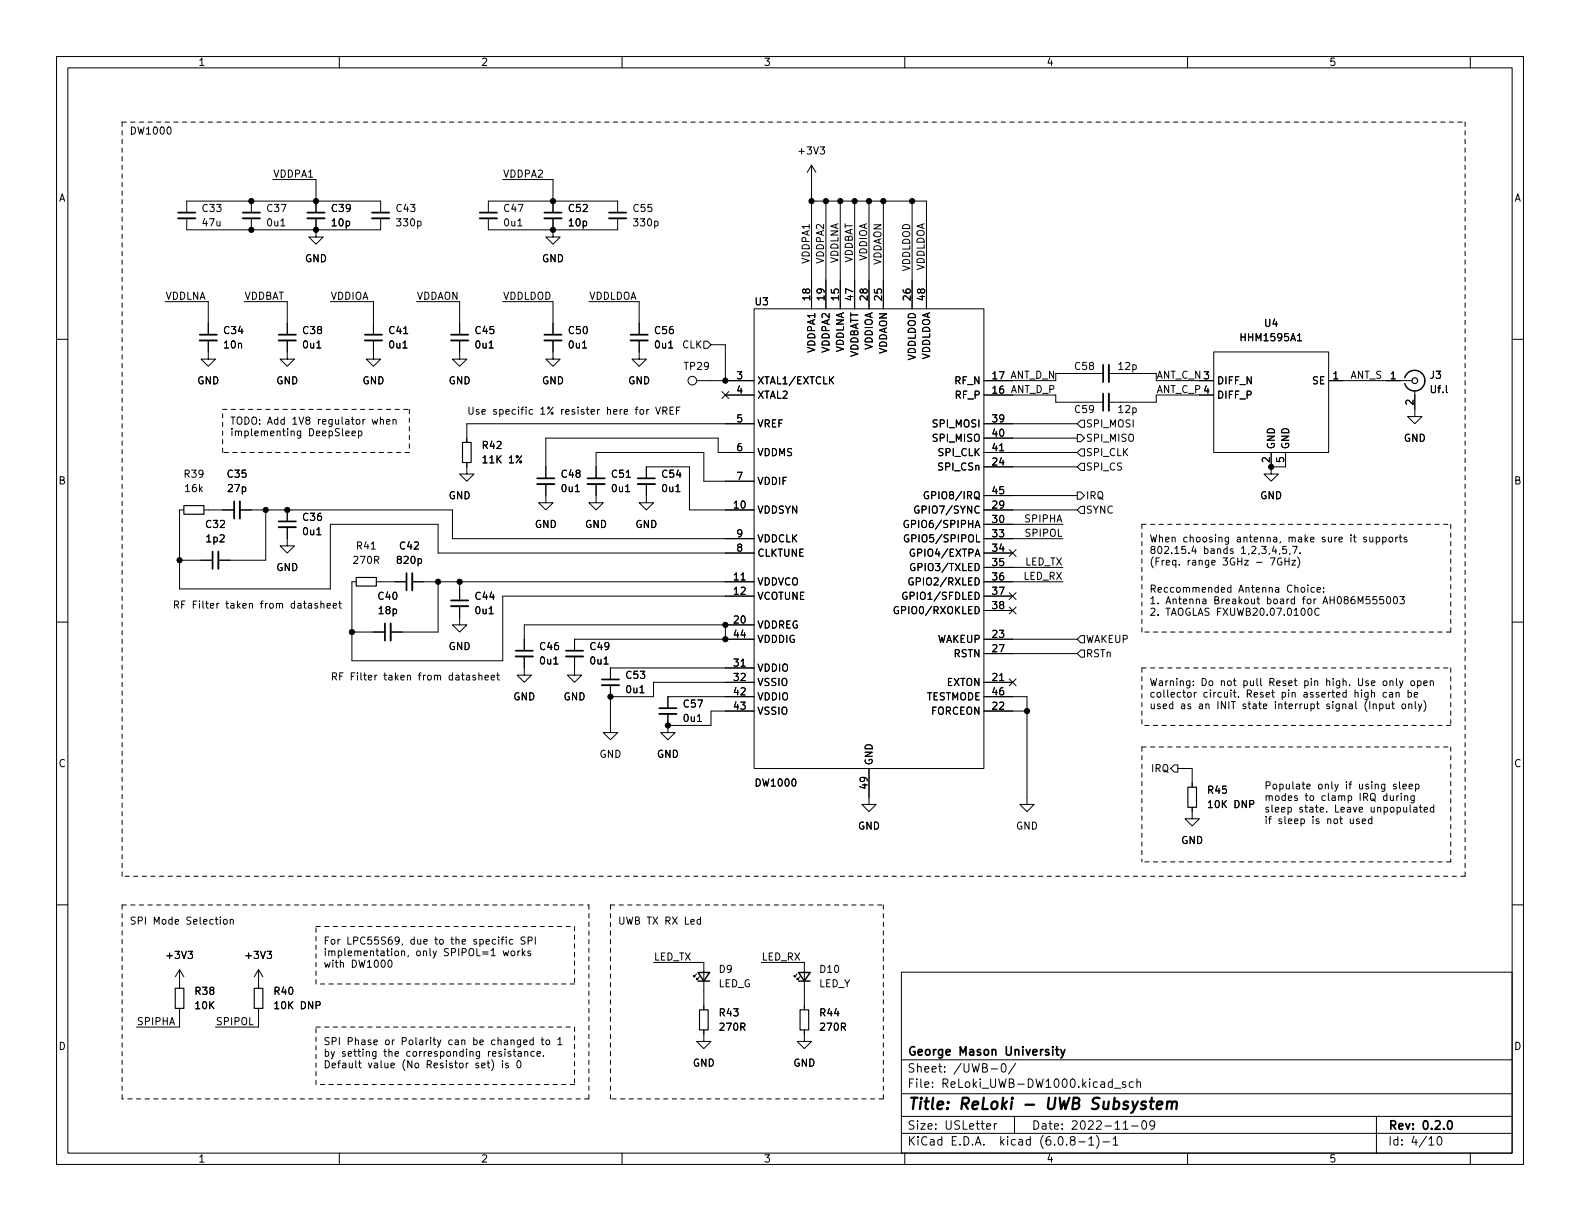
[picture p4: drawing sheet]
<svg xmlns="http://www.w3.org/2000/svg" width="279mm" height="216mm" viewBox="0 0 279 216" stroke-linecap="round" stroke-linejoin="round" font-family="sans-serif">
<g fill="none" stroke="#000" stroke-width=".18">
<path d="M10 10h259.4v195.9h-259.4zM12 12h255.4v191.9h-255.4zM60 10v2M110 10v2M160 10v2M210 10v2M260 10v2M33 37.6v-2h34.3v2M33 38.6v2h34.3v-2M44.4 35.6v2M44.4 38.6v2M48.3 31.8h7.6v5.8"/>
<path d="M55.9 38.6v3.3h1.2l-1.2 1.3-1.3-1.3h1.3M86.4 37.6v-2h22.8v2M86.4 38.6v2h22.8v-2M88.9 31.8h8.9v5.8M97.8 38.6v3.3h1.3l-1.3 1.3-1.3-1.3h1.3M143.5 29.2v25.4M143.5 35.6h20.3v19M143.5 29.2l-.8 1.3M143.5 29.2l.8 1.3M146 35.6v19M148.6 35.6v19M151.1 35.6v19"/>
<path d="M153.7 35.6v19M156.2 35.6v19M161.3 35.6v19M10 60h2M29.2 53.3h7.6v5.9M43.2 53.3h7.6v5.9M58.4 53.3h7.6v5.9M73.7 53.3h7.6v5.9M88.9 53.3h8.9v5.9M104.1 53.3h8.9v5.9M133.3 54.6h40.7v81.3h-40.7zM267.4 60h2"/>
<path d="M36.8 60.2v3.3h1.3l-1.3 1.3-1.2-1.3h1.2M50.8 60.2v3.3h1.3l-1.3 1.3-1.3-1.3h1.3M61.2 76.6l.6-.1-.1-.2-.4-.1-.1 .2v.6h.5M62.2 76.6l.7-.1-.1-.2-.4-.1-.2 .2 .1 .6h.5M63.4 76.3l.4-.1 .2 .3-.1 .5h-.5M63.4 76.2v1.3M65.8 74.2l.3 .8 .2-.6 .2 .6 .3-.8M66 60.2v3.3h1.3l-1.3 1.3-1.2-1.3h1.2M67.3 74.3l.1-.1h.3l.1 .8M67.3 73.7v1.3M68.4 74.6l.6-.1-.1-.3h-.4l-.1 .2v.6h.5M69.5 74.3l.2-.1h.3v.8"/>
<path d="M69.5 74.2v.8M81.3 60.2v3.3h1.2l-1.2 1.3-1.3-1.3h1.3M97.8 60.2v3.3h1.3l-1.3 1.3-1.3-1.3h1.3M113 60.2v3.3h1.3l-1.3 1.3-1.2-1.3h1.2M113.3 72.5l.3-.1 .2 .2v.4l-.2 .3-.3-.1-.1-.2zM114.4 72.4v.9M114.7 72.4l-.3 .2M115.9 72l.5 1.3 .4-1.3M117.2 72.6h.6l.1-.2v-.3l-.7-.1v1.3M117.5 72.6l.4 .7M118.5 72.6h.4M119.1 72h-.6v1.3h.6"/>
<path d="M119.6 72.6h.5M120.2 72h-.6v1.3M123.2 67.3h10.1M124.5 60.3h.6l.6 .7-.6 .6h-.6zM125.7 61h2.6v6.3M127.7 69.2l1.2 1.3M128.3 69.9h5M128.9 69.2l-1.2 1.3M133.3 74.9h-50.8v3.3M146.9 67.2l.5 .7M147.4 66.6l-.7 .7M174 69.9h12.7v1.2h8.4"/>
<path d="M174 67.3h12.7M174 74.9h16.5M174 77.5h16.5M186.7 66h8.4M190.5 76.8h.6l.7 .7-.7 .6h-.6zM191.1 74.3h.7v1.3h-.7l-.6-.7zM191.1 79.4h.7v1.2h-.7l-.6-.6zM196.1 66h8.4M204.5 67.3h10.1M214.6 62.2h20.3v17.8h-20.3zM214.6 69.9h-10.1v1.2h-8.4M229.4 60.3h.8"/>
<path d="M234.9 67.3h14.8M250.2 69.1v4.6h1.3l-1.3 1.2-1.3-1.2h1.3M31.7 99.1h5.9M32.5 90.2h-.8v13.9h26.7v-11.4h19.1v5.1h55.8M36.1 90.2h5.3M42.4 90.2h37.6v5.1h53.3M47 90.2v8.9h-8.4M50.8 93.2v3.3h1.3l-1.3 1.3-1.3-1.3h1.3M50.8 90.2v2M82.5 81.8v2h1.3l-1.3 1.3-1.2-1.3h1.2M96.5 85.6v3.3h1.3l-1.3 1.3-1.3-1.3h1.3M105.4 85.6v3.3h1.3l-1.3 1.3-1.3-1.3h1.3"/>
<path d="M105.4 84.6v-4.6h19.1v5.1h8.8M114.3 85.6v3.3h1.3l-1.3 1.3-1.3-1.3h1.3M114.3 84.6v-2h7.6v7.6h11.4M133.3 80h-6.3v-2.5h-30.5v7.1M160.6 92.1a.59 .59 0 0 0-.7 .5 .59 .59 0 0 0 .7 .6v-.5h-.2M160.6 94.6a.59 .59 0 0 0-.7 .6 .59 .59 0 0 0 .7 .6l.1-.5h-.2M161.7 97.2a.59 .59 0 0 0-.8 .5 .59 .59 0 0 0 .8 .6v-.5h-.2M161.7 99.7a.59 .59 0 0 0-.7 .6 .59 .59 0 0 0 .7 .5l.1-.4h-.2M162.5 89.5a.59 .59 0 0 0-.8 .6 .59 .59 0 0 0 .8 .6v-.5h-.2M164.2 87a.59 .59 0 0 0-.8 .6 .59 .59 0 0 0 .8 .5v-.4h-.2M174 90.2h16.5M174 82.6h16.5"/>
<path d="M174 92.7h14M174 95.3h14M174 97.8h5.1M174 80h16.5M174 87.6h16.5M178.5 97.2l1.2 1.2M179.7 97.2l-1.2 1.2M190.5 87h.6l.7 .6-.7 .7h-.6zM191.1 81.9h.7v1.3h-.7l-.6-.6zM191.1 89.5h.7v1.3h-.7l-.6-.6zM224.6 98.7h.9l-.6 1.2M224.8 82.6v1.2h1.3l-1.3 1.3-1.3-1.3h1.3"/>
<path d="M224.8 80v2.6M225.3 96.5l-.3 1h.8M225.6 97v.9M226.3 97.8l-.1 .3M226.6 98.7a.59 .59 0 0 0-.7 .6 .59 .59 0 0 0 .7 .6l.1-.5h-.3M227.2 98.7v1.2M227.2 99.3h.8M227.3 80v2.6h-2.5M227.5 96.6h-.6l-.1 .6 .2-.1h.4l.1 .2v.5l-.2 .1-.5-.1M228 98.7v1.2M228.1 97.8l-.1 .3M228.4 99.1h.7l-.7 .8h.7"/>
<path d="M228.6 96.6h.8l-.5 1.3M229.5 98.5a1.46 1.46 0 0 1 0 1.9M229.9 97.8v.1M241.6 95h-.3l-.2 .2 .1 .1 .4 .2v.3h-.5M242.2 95l.1 .8h.3l.2-.1M242.8 95v.8M243.4 95h.3l.3 .2-.1 .6h-.5M243.4 95v1.3M244.5 95h.4l.2 .2-.1 .6h-.5M244.5 95v1.3M245.7 95h.3l.3 .2v.4l-.3 .2h-.3l-.1-.2zM246.8 95v.8"/>
<path d="M247.2 95l-.4 .2M247.4 95h.5M247.6 94.6v1l.3 .2M248.8 95h-.3l-.2 .2v.1l.5 .2v.3h-.5M10 110h2M54.6 106.8h.4l.1 .7M55.1 107l-.4 .1-.2 .1 .2 .3h.4M56.1 106.8l-.3-.1-.1 .2v.2l.4 .1v.3h-.4M56.7 106.8l.2-.1 .3 .1 .1 .7M56.7 106.3v1.2M57.8 107.1l.6-.1v-.2l-.4-.1-.2 .2 .1 .6h.5M58.9 107.1l.6-.1v-.2l-.4-.1-.2 .2 .1 .6h.5"/>
<path d="M59.9 106.7h.5M60.1 106.3v1.1l.3 .1M62.2 111.8h5.9M63 102.9h-.8v13.9h26.7v-11.4h44.4M66.5 102.9h5.4M72.9 102.9h60.4M77.5 102.9v8.9h-8.4M81.3 107.2v3.3h1.2l-1.2 1.3-1.3-1.3h1.3M81.3 102.9v3.3M82.5 119.5h.5v.7M83 119.7l-.4 .1-.2 .1 .2 .3h.4M84.1 119.5l-.3-.1-.2 .2 .1 .2 .4 .1v.3h-.5"/>
<path d="M84.7 119.5l.2-.1 .3 .1v.7M84.7 119v1.2M85.8 119.8l.6-.1-.1-.2-.3-.1-.2 .2v.6h.5M86.9 119.8l.6-.1-.1-.2-.4-.1-.1 .2v.6h.5M87.8 119.4h.5M88 119v1.1l.3 .1M92.7 116.1v3.3h1.3l-1.3 1.3-1.3-1.3h1.3M101.6 116.1v3.3h1.3l-1.3 1.3-1.3-1.3h1.3M128.3 110.5v2.5M133.3 110.5h-40.6v4.6M133.3 113h-31.7v2.1M133.3 118.1h-25.4v2"/>
<path d="M158.8 107.3a.59 .59 0 0 0-.7 .6 .59 .59 0 0 0 .7 .6l.1-.5h-.3M160.3 104.8a.59 .59 0 0 0-.7 .5 .59 .59 0 0 0 .7 .6l.1-.5h-.2M161.4 102.2a.59 .59 0 0 0-.7 .6 .59 .59 0 0 0 .7 .6l.1-.5h-.2M174 102.9h14M174 105.4h5.1M174 113h16.5M174 115.6h16.5M174 100.3h14M174 108h5.1M178.5 104.8l1.2 1.2M178.5 107.3l1.2 1.3M179.7 104.8l-1.2 1.2"/>
<path d="M179.7 107.3l-1.2 1.3M191.1 112.4h.7v1.3h-.7l-.6-.7zM191.1 114.9h.7v1.3h-.7l-.6-.6zM230.2 103.9h.3l.2 .2v.4l-.2 .2h-.3l-.1-.2zM231.3 103.5v.1M231.3 103.9v.8M231.4 107.7l.2-.2a.68 .68 0 0 1 .4 .7 .68 .68 0 0 1-.4 .6l-.2-.1-.1-.4zM232.4 103.9h-.3l-.3 .2 .1 .6h.5M232.9 104.3l.6-.1v-.3h-.4l-.2 .2 .1 .6h.5M233.3 107.7a.6 .6 0 0 0-.9 .4 .6 .6 0 0 0 .6 .7l.3-.1M234.1 104.6v.1M234.1 103.9v.2"/>
<path d="M240.2 106.8v-1.3l.4 .9 .4-.9v1.3M242.2 105.5h-.6v.6l.1-.1h.5l.1 .2-.1 .4-.2 .2-.4-.2M243.4 105.5h-.6v.6l.1-.1h.5l.1 .2-.1 .4-.1 .2-.5-.2M244.6 105.5h-.6v.6l.2-.1h.4l.1 .2-.1 .4-.1 .2-.5-.2M245.4 105.6l.1-.1a.68 .68 0 0 1 .4 .6 .68 .68 0 0 1-.4 .7 .84 .84 0 0 1-.1-1.2zM246.5 105.6l.2-.1a.68 .68 0 0 1 .4 .6 .68 .68 0 0 1-.4 .7l-.2-.2-.1-.3zM246.9 120v1l.2 .2M247.5 105.5h.8l-.4 .5 .4 .1v.5l-.2 .2-.6-.2M267.4 110h2M107.9 121.2v8.3h1.3l-1.3 1.3-1.2-1.3h1.2M118.1 128.3v1.2h1.3l-1.3 1.3-1.3-1.3h1.3M118.1 126.2v2.1"/>
<path d="M133.3 123.2h-15.2v2M133.3 120.7h-17.7v2.5h-7.7M133.3 125.7h-7.6v2.6h-7.6M153.7 135.9v6.3h1.2l-1.2 1.3-1.3-1.3h1.3M174 123.2h7.6v19h1.3l-1.3 1.3-1.3-1.3h1.3M174 120.7h5.1M174 125.7h7.6M178.5 120l1.2 1.3M179.7 120l-1.2 1.3M207.6 135.3h.7v1.2h-.7l-.6-.6zM208.3 135.9h2.5v3.3M241.9 122.4v1.1l-.2 .2-.3-.1"/>
<path d="M241.9 122.5l-.3-.1-.3 .3 .1 .5h.5M242.2 124.1v1.2M242.5 122.5l.2-.1 .3 .1 .1 .8M242.5 122v1.3M242.8 124.6l.2-.1h.3l.1 .8M242.8 124.5v.8M244 124.5h.3l.3 .2-.1 .6h-.5M244 124.5v1.2M244.7 120.4h.3l.2 .2v.4l-.2 .2h-.3l-.1-.2zM245.1 124.5l.1 .8h.3l.2-.1M245.2 122.5l-.4-.1-.2 .3 .1 .5h.5M245.7 124.5v.8"/>
<path d="M245.7 122.5h.5l.1 .8M245.8 120.5l.2-.1h.3v.8M245.8 120.4v.8M246.1 124.5h.5M246.3 122.7l-.4 .1-.2 .2 .2 .3 .4-.1M246.3 124.1v1l.3 .2M246.9 138.7h-.3l-.2 .1 .1 .2 .4 .1v.3h-.5M246.9 122.5l.2-.1 .3 .1v.8M246.9 122.4v.9M247.5 138.2v1.1l.2 .2M247.5 120.4l.3 .8M248 124.5h.3l.3 .2v.4l-.3 .2h-.3l-.1-.2z"/>
<path d="M248.1 139.1l.6-.1-.1-.3h-.3l-.2 .1v.6h.5M248.1 120.4l-.4 1.1-.2 .2M249 122.5l.4-.1 .2 .3-.1 .5h-.5M249 122v1.3M249.1 124.6l.2-.1h.3l.1 .8M249.1 124.5v.8M249.2 139.1l.6-.1-.1-.3h-.3l-.2 .1v.6h.5M249.6 120.4h.3l.2 .2v.4l-.2 .2h-.3l-.1-.2zM250.1 122.9l.6-.2-.1-.2-.3-.1-.2 .2v.6h.5M250.3 124.1v1l.1 .2M250.3 138.7h.4l.2 .2-.1 .5h-.5M250.3 138.7v1.2"/>
<path d="M250.7 120.4h.4l.2 .2-.1 .6h-.5M250.7 120.4v1.3M250.8 124.5l.3 .8M251.4 124.5l-.4 1.1-.2 .1M251.8 120.8l.6-.1-.1-.3h-.3l-.2 .2v.6h.5M251.8 123.9a1.46 1.46 0 0 1 0 1.9M252.9 120.5l.2-.1h.3l.1 .8M252.9 120.4v.8M10 160h2M210.8 142.7v2.1h1.3l-1.3 1.3-1.3-1.3h1.3M238.8 144.8v.8h.3l.2-.1M239.3 144.8v.8"/>
<path d="M240.3 144.9l-.3-.1-.1 .2v.2l.4 .1v.3h-.4M240.9 145.2l.6-.1-.1-.2-.3-.1-.2 .2 .1 .6h.4M242.6 144.9l-.4-.1-.2 .2 .1 .6h.5M242.6 144.4v1.2M245.9 140.7v.8l.3 .1 .2-.2M246.4 140.7v.9M247 140.7v.9M247.4 140.7l-.4 .2M247.8 140.3v.1M247.8 140.7v.9M248.2 142.7l.1 .8 .3 .1 .2-.1M248.4 140.8l.2-.1 .3 .1v.8"/>
<path d="M248.4 140.7v.9M248.8 142.7v.9M249.4 142.3v1.1l.1 .2M250 142.8h.5l.1 .8M250.1 140.7v1l-.3 .3-.3-.1M250.1 140.8l-.4-.1-.2 .2 .1 .6h.5M250.6 143.1h-.5l-.1 .2 .1 .3 .5-.1M251 142.7h.5M251.2 142.3v1.1l.3 .2M251.8 143.2l.6-.1v-.3l-.4-.1-.2 .2 .1 .6h.5M253.5 142.8l-.3-.1-.3 .3 .1 .5h.5M253.5 142.3v1.3"/>
<path d="M267.4 160h2M31.7 171.5v3.3M31.7 178.3v3.3h-7.6M31.7 171.5l-.7 1.2M31.7 171.5l.8 1.2M39 162.2v.1M39 162.6v.8M39.6 162.6h.3l.3 .2v.4l-.3 .2h-.3l-.1-.2zM40.7 162.7l.2-.1h.3l.1 .8M40.7 162.6v.8M45.7 171.5v3.3M45.7 178.3v3.3h-7.6"/>
<path d="M45.7 171.5l-.7 1.2M45.7 171.5l.8 1.2M68.8 169.8h.1a.68 .68 0 0 1 .4 .6 .68 .68 0 0 1-.4 .6 .84 .84 0 0 1-.1-1.2zM88.2 165.7v.1M88.2 166.1v.9M88.6 166.1h.5M89 168.1l.2 .9 .3-.6 .2 .6 .2-.9M89.1 165.7l-.3 .2v1.1M89.5 165.7v.1M89.5 166.1v.9M90.5 168.2l.3-.1 .2 .3v.4l-.2 .2-.3-.1-.1-.1zM90.7 166.2l-.4-.1-.2 .2 .1 .6h.5"/>
<path d="M91.6 168.1v.9M91.9 168.1l-.3 .3M92.4 167.7v1.3M92.5 168.5l.3 .5M92.8 165.7h-.4l-.2 .1v.4l.5 .2 .1 .3-.2 .3-.5-.1M92.8 168.1l-.4 .5M93.4 166.3h.6l.1-.2v-.3l-.7-.1v1.3M93.8 168.2l-.3-.1-.2 .2 .1 .2 .4 .1v.3h-.5M94.7 165.7v1.3M115.6 170.2h8.9v8.4M123.2 172.2l-.5 .5v-.2v.2h.2M123.7 172.7l-.5 .5v-.2v.2h.2"/>
<path d="M123.9 162.6h-.4l-.2 .2 .1 .6h.5M123.9 162.2v1.2M134.6 170.2h7.6v8.4M141 172.2l-.5 .5v-.2v.2h.2M141.5 172.7l-.5 .5v-.2v.2h.2M159.4 171.9h108v32h-108zM85.2 188.4l.6-.1-.1-.3h-.4l-.1 .2v.6h.5M86.1 188h.5M86.3 187.6v1l.3 .2M86.9 187.4a1.46 1.46 0 0 1 0 1.9M88.9 187.6v.1M88.9 188v.8"/>
<path d="M89.3 185.9v.9M89.9 188h-.3l-.2 .2 .1 .1 .4 .2v.3h-.5M90.3 186l-.3-.1-.2 .2 .1 .2 .4 .1v.3h-.5M90.4 184l.1-.1h.4v.8M90.7 185.9h.5M90.9 185.5v1.1l.3 .2M91.5 187.7l.2-.1a.68 .68 0 0 1 .4 .6 .68 .68 0 0 1-.4 .6l-.2-.1-.1-.4zM91.6 186h.5l.1 .8M92.1 183.9v1l-.3 .3-.3-.1M92.1 183.9h-.4l-.2 .2 .1 .6h.5M92.2 186.2l-.4 .1-.2 .2 .2 .3 .4-.1M92.6 184.3l.6-.1-.1-.3h-.3l-.2 .2 .1 .6h.4"/>
<path d="M92.8 186l.2-.1 .3 .1v.8M92.8 185.9v.9M94.3 183.9h-.4l-.2 .2 .1 .6h.5M94.3 183.5v1.2M94.5 186l-.4-.1-.2 .3 .1 .5h.5M95 186.4l.6-.2-.1-.2-.4-.1-.1 .2v.6h.5M95.7 183.9h.5M95.9 183.5v1l.3 .2M96.1 186.7v.1M96.7 183.9h.3l.2 .2v.4l-.2 .2h-.3l-.2-.2zM98.7 183.8l.3-.3v1.2M98.7 184.7h.7"/>
<path d="M124.5 182.1v2.1h1.2l-1.2 1.2-1.3-1.2h1.3M142.2 182.1v2.1h1.3l-1.3 1.2-1.2-1.2h1.2M159.4 197.4h108M159.4 193.4h108M159.4 187.4h108M174.5 199.2l.7-.2-.1-.3h-.4l-.2 .2v.7h.6M175.3 189h1.1M175.8 198.7v1M176.3 198.7h-.3l-.2 .3M177.2 188.2l.2-.1a.81 .81 0 0 1 .6 .6 .81 .81 0 0 1-.3 .8l-.2 .1a.81 .81 0 0 1-.3-1.4zM179.4 197.4v3M179.6 188l-1.3 1.9"/>
<path d="M197 192.4h1.2M198.6 199.7h.9M199 191.4l-.3-.1-.2 .2v.2l.5 .2v.3h-.5M200.1 199.1h1.2M200.4 191.4l-.4-.1-.3 .3v.4l.1 .2h.6M201 191.4l.3-.1 .3 .1 .1 .9M201 190.8v1.5M202.1 198.2h.2a.81 .81 0 0 1 .5 .6 .81 .81 0 0 1-.3 .8l-.1 .1a.81 .81 0 0 1-.6-.6 .81 .81 0 0 1 .3-.9zM204.2 198.8l-.3 .3-.4-.1-.2-.2 .2-.6h.4l.2 .1a.99 .99 0 0 1-.3 1.4h-.3M243.4 197.4v6.5M60 203.9v2M110 203.9v2"/>
<path d="M159.4 200.4h108M160 203.9v2M189.5 201.6l-.2-.3v-.2l.2-.1h.5l.1 .3-.1 .2-.6 .2-.1 .2v.4l.2 .2 .5-.1 .1-.2-.1-.4-.2-.2M190.8 201.9h1.1M192.5 201.4l.5-.4v1.5M192.5 202.5h.9M193.9 200.8a1.72 1.72 0 0 1 0 2.2M195 201.9h1.2M196.8 201.4l.5-.4v1.5M196.8 202.5h.9M210 203.9v2M252.7 201.4l.4-.4v1.5"/>
<path d="M252.7 202.5h.8M254.3 201h.2a.81 .81 0 0 1 .6 .6 .81 .81 0 0 1-.3 .8l-.2 .1a.81 .81 0 0 1-.6-.6 .81 .81 0 0 1 .3-.9zM260 203.9v2"/>
<circle cx="122.4" cy="67.3" r=".76"/>
</g>
<g fill="none" stroke="#000" stroke-width=".3">
<path d="M31.5 37.6h3M42.9 37.6h3.1M54.4 37.6h3M65.8 37.6h3M84.8 37.6h3.1M96.3 37.6h3M107.7 37.6h3M35.3 59.2h3.1M49.3 59.2h3M64.5 59.2h3.1M79.8 59.2h3M96.3 59.2h3"/>
<path d="M111.5 59.2h3.1M195.1 64.5v3.1M195.1 69.6v3M37.6 97.5v3.1M41.4 88.6v3.1M49.3 92.2h3M95 84.6h3M103.9 84.6h3M112.8 84.6h3M68.1 110.2v3.1M71.9 101.3v3.1M79.8 106.2h3"/>
<path d="M91.2 115.1h3M100.1 115.1h3M106.4 120.1h3.1M116.6 125.2h3M186.7 185.6h.5M186.9 185.1v1.3l.3 .2M187.6 185.6l.4 1M188.3 185.6l-.5 1.3-.2 .2M256.2 198.2h.1a.81 .81 0 0 1 .6 .6 .81 .81 0 0 1-.3 .8l-.1 .1a.82 .82 0 0 1-.6-.6 .82 .82 0 0 1 .3-.9z"/>
</g>
<path d="M203.3 194.8h.8M203.7 194.1l-.2 1.7v.2l.4 .1M204.6 195.4l.9-.2v-.3l-.6-.1-.3 .3v.9l.2 .1 .6-.1M206.4 195a.49 .49 0 0 1 .9 .1l-.2 1M206.5 194.8l-.2 1.3M207.3 195.1a.5 .5 0 0 1 .8-.2l-.1 1.2" fill="none" stroke="#000" stroke-width=".4"/>
<g fill="none" stroke="#000" stroke-width=".33">
<path d="M31.5 38.6h3M42.9 38.6h3.1M54.4 38.6h3M65.8 38.6h3M84.8 38.6h3.1M96.3 38.6h3M107.7 38.6h3M35.3 60.2h3.1M49.3 60.2h3M64.5 60.2h3.1M79.8 60.2h3M96.3 60.2h3"/>
<path d="M111.5 60.2h3.1M196.1 64.5v3.1M196.1 69.6v3M38.6 97.5v3.1M42.4 88.6v3.1M49.3 93.2h3M95 85.6h3M103.9 85.6h3M112.8 85.6h3M69.1 110.2v3.1M72.9 101.3v3.1M79.8 107.2h3"/>
<path d="M91.2 116.1h3M100.1 116.1h3M106.4 121.2h3.1M116.6 126.2h3"/>
</g>
<path d="M248.4 66.8a1.81 1.81 0 0 1 2.8-1 1.81 1.81 0 0 1 0 3 1.81 1.81 0 0 1-2.8-1M123.4 172h2.1l-1 1.5zM123.4 173.5h2.1M141.2 172h2.1l-1.1 1.5zM141.2 173.5h2.1" fill="none" stroke="#000" stroke-width=".25"/>
<g fill="none" stroke="#000" stroke-width=".2">
<path d="M81.8 78.2h1.5v3.6h-1.5zM32.5 89.4h3.6v1.5h-3.6zM63 102.1h3.5v1.5h-3.5zM210.1 139.2h1.5v3.5h-1.5zM31 174.8h1.5v3.5h-1.5zM45 174.8h1.5v3.5h-1.5zM123.7 178.6h1.5v3.5h-1.5zM141.5 178.6h1.5v3.5h-1.5z"/>
<circle cx="250.2" cy="67.3" r=".51"/>
</g>
<g fill="none" stroke="#000" stroke-width=".18" stroke-dasharray=".8 .8">
<path d="M21.6 21.6h237.5M259.1 21.6v133.3M39.4 72.4h33M72.4 72.4v7.6M39.4 80v-7.6M72.4 80h-33M201.9 92.7h54.6M201.9 92.7v19.1M256.5 92.7v19.1M201.9 118.1h54.6M201.9 118.1v10.2M256.5 111.8h-54.6"/>
<path d="M256.5 118.1v10.2M201.9 132.1h54.6M201.9 132.1v20.3M256.5 132.1v20.3M256.5 128.3h-54.6M21.6 154.9v-133.3M256.5 152.4h-54.6M259.1 154.9h-237.5M21.6 160h82.5M21.6 160v34.3M55.9 174v-10.2M55.9 163.8h45.7"/>
<path d="M101.6 163.8v10.2M101.6 174h-45.7M104.1 160v34.3M107.9 160v34.3M107.9 160h48.3M156.2 160v34.3M55.9 181.6h45.7M55.9 191.8v-10.2M101.6 181.6v10.2M101.6 191.8h-45.7M104.1 194.3h-82.5M156.2 194.3h-48.3"/>
</g>
<g fill="#000" stroke="#000" stroke-width=".18">
<circle cx="44.4" cy="35.6" r=".46"/>
<circle cx="55.9" cy="35.6" r=".46"/>
<circle cx="97.8" cy="35.6" r=".46"/>
<circle cx="143.5" cy="35.6" r=".46"/>
<circle cx="146" cy="35.6" r=".46"/>
<circle cx="148.6" cy="35.6" r=".46"/>
<circle cx="151.1" cy="35.6" r=".46"/>
<circle cx="153.7" cy="35.6" r=".46"/>
<circle cx="156.2" cy="35.6" r=".46"/>
<circle cx="161.3" cy="35.6" r=".46"/>
<circle cx="44.4" cy="40.6" r=".46"/>
<circle cx="55.9" cy="40.6" r=".46"/>
<circle cx="97.8" cy="40.6" r=".46"/>
<circle cx="128.3" cy="67.3" r=".46"/>
<circle cx="31.7" cy="99.1" r=".46"/>
<circle cx="47" cy="90.2" r=".46"/>
<circle cx="50.8" cy="90.2" r=".46"/>
<circle cx="224.8" cy="82.6" r=".46"/>
<circle cx="62.2" cy="111.8" r=".46"/>
<circle cx="77.5" cy="102.9" r=".46"/>
<circle cx="81.3" cy="102.9" r=".46"/>
<circle cx="128.3" cy="113" r=".46"/>
<circle cx="128.3" cy="110.5" r=".46"/>
<circle cx="107.9" cy="123.2" r=".46"/>
<circle cx="118.1" cy="128.3" r=".46"/>
<circle cx="181.6" cy="125.7" r=".46"/>
</g>
<text font-size="2.8" x="160.4" y="196.2">Title: ReLoki - UWB Subsystem</text>
<g font-size="2.1">
<text x="160.4" y="189.7">Sheet: /UWB-0/</text>
<text x="160.4" y="186.7">George Mason University</text>
<text x="160.4" y="192.4">File: ReLoki_UWB-DW1000.kicad_sch</text>
<text x="160.4" y="202.5">KiCad E.D.A. kicad (6.0.8-1)-1</text>
<text x="160.4" y="199.7">Size: USLetter</text>
<text x="182.4" y="199.7">Date: 2022-11-09</text>
<text x="245.4" y="199.7">Rev: 0.2.0</text>
<text x="245.4" y="202.5">Id: 4/10</text>
</g>
<g font-size="1.8">
<text x="35" y="11.6">1</text>
<text x="85" y="11.6">2</text>
<text x="135" y="11.6">3</text>
<text x="185" y="11.6">4</text>
<text x="235" y="11.6">5</text>
<text x="22.9" y="23.8">DW1000</text>
<text x="141.4" y="27.3">+3V3</text>
<text x="10.3" y="35.6">A</text>
<text x="48.3" y="31.4">VDDPA1</text>
<text x="88.9" y="31.4">VDDPA2</text>
<text x="267.7" y="35.6">A</text>
<text x="35.9" y="37.5">C33</text>
<text x="35.9" y="40">47u</text>
<text x="47.3" y="37.5">C37</text>
<text x="47.3" y="40">0u1</text>
<text x="58.7" y="37.5">C39</text>
<text x="58.8" y="40">10p</text>
<text x="70.2" y="37.5">C43</text>
<text x="70.3" y="40">330p</text>
<text x="89.2" y="37.5">C47</text>
<text x="89.2" y="40">0u1</text>
<text x="100.6" y="37.5">C52</text>
<text x="100.7" y="40">10p</text>
<text x="112.1" y="37.5">C55</text>
<text x="112.2" y="40">330p</text>
<text x="53.9" y="46.4">GND</text>
<text x="95.8" y="46.4">GND</text>
<text x="143.2" y="46.5" transform="rotate(-90 143.2 46.5)">VDDPA1</text>
<text x="145.7" y="46.5" transform="rotate(-90 145.7 46.5)">VDDPA2</text>
<text x="148.2" y="46.7" transform="rotate(-90 148.2 46.7)">VDDLNA</text>
<text x="150.8" y="46.7" transform="rotate(-90 150.8 46.7)">VDDBAT</text>
<text x="153.3" y="46.2" transform="rotate(-90 153.3 46.2)">VDDIOA</text>
<text x="155.9" y="47" transform="rotate(-90 155.9 47)">VDDAON</text>
<text x="29.2" y="53">VDDLNA</text>
<text x="43.2" y="53">VDDBAT</text>
<text x="58.4" y="53">VDDIOA</text>
<text x="73.7" y="53">VDDAON</text>
<text x="88.9" y="53">VDDLDOD</text>
<text x="104.1" y="53">VDDLDOA</text>
<text x="133.6" y="54">U3</text>
<text x="143.3" y="53.1" transform="rotate(-90 143.3 53.1)">18</text>
<text x="145.8" y="53.1" transform="rotate(-90 145.8 53.1)">19</text>
<text x="148.3" y="53.1" transform="rotate(-90 148.3 53.1)">15</text>
<text x="150.9" y="53.1" transform="rotate(-90 150.9 53.1)">47</text>
<text x="153.4" y="53.1" transform="rotate(-90 153.4 53.1)">28</text>
<text x="156" y="53.1" transform="rotate(-90 156 53.1)">25</text>
<text x="160.9" y="48.1" transform="rotate(-90 160.9 48.1)">VDDLDOD</text>
<text x="161" y="53.1" transform="rotate(-90 161 53.1)">26</text>
<text x="163.5" y="48.1" transform="rotate(-90 163.5 48.1)">VDDLDOA</text>
<text x="163.6" y="53.1" transform="rotate(-90 163.6 53.1)">48</text>
<text x="39.7" y="59.1">C34</text>
<text x="53.6" y="59.1">C38</text>
<text x="68.9" y="59.1">C41</text>
<text x="84.1" y="59.1">C45</text>
<text x="100.6" y="59.1">C50</text>
<text x="115.9" y="59.1">C56</text>
<text x="223.7" y="57.8">U4</text>
<text x="39.7" y="61.6">10n</text>
<text x="53.7" y="61.6">0u1</text>
<text x="68.9" y="61.6">0u1</text>
<text x="84.2" y="61.6">0u1</text>
<text x="100.7" y="61.6">0u1</text>
<text x="115.9" y="61.6">0u1</text>
<text x="120.6" y="61.6">CLK</text>
<text x="121.1" y="65.4">TP29</text>
<text x="144.1" y="62.3" transform="rotate(-90 144.1 62.3)">VDDPA1</text>
<text x="146.7" y="62.3" transform="rotate(-90 146.7 62.3)">VDDPA2</text>
<text x="149.2" y="62.5" transform="rotate(-90 149.2 62.5)">VDDLNA</text>
<text x="151.8" y="63.6" transform="rotate(-90 151.8 63.6)">VDDBATT</text>
<text x="154.3" y="62" transform="rotate(-90 154.3 62)">VDDIOA</text>
<text x="156.8" y="62.8" transform="rotate(-90 156.8 62.8)">VDDAON</text>
<text x="161.9" y="63.9" transform="rotate(-90 161.9 63.9)">VDDLDOD</text>
<text x="164.5" y="63.9" transform="rotate(-90 164.5 63.9)">VDDLDOA</text>
<text x="190.1" y="65.4">C58</text>
<text x="197.9" y="65.4">12p</text>
<text x="219.7" y="60.3">HHM1595A1</text>
<text x="34.9" y="67.9">GND</text>
<text x="48.8" y="67.9">GND</text>
<text x="64.1" y="67.9">GND</text>
<text x="79.3" y="67.9">GND</text>
<text x="95.8" y="67.9">GND</text>
<text x="111.1" y="67.9">GND</text>
<text x="130.3" y="67.1">3</text>
<text x="130.3" y="69.6">4</text>
<text x="133.9" y="67.9">XTAL1/EXTCLK</text>
<text x="133.9" y="70.5">XTAL2</text>
<text x="168.9" y="67.9">RF_N</text>
<text x="169" y="70.5">RF_P</text>
<text x="175.5" y="69.6">16 ANT_D_P</text>
<text x="175.5" y="67.1">17 ANT_D_N</text>
<text x="175.5" y="69.6">16</text>
<text x="175.5" y="67.1">17</text>
<text x="204.5" y="69.5">ANT_C_P 4</text>
<text x="204.5" y="67">ANT_C_N 3</text>
<text x="212.9" y="67.1">3</text>
<text x="212.9" y="69.6">4</text>
<text x="215.1" y="67.9">DIFF_N</text>
<text x="215.1" y="70.5">DIFF_P</text>
<text x="232.1" y="67.9">SE</text>
<text x="235.7" y="67.1">1</text>
<text x="238.8" y="67">ANT_S</text>
<text x="245.9" y="67.1">1</text>
<text x="249.9" y="71.6" transform="rotate(-90 249.9 71.6)">2</text>
<text x="252.9" y="67">J3</text>
<text x="253" y="69.5">Uf.l</text>
<text x="40.6" y="75.1">TODO: Add 1V8 regulator when</text>
<text x="40.6" y="77.1">implementing DeepSleep</text>
<text x="82.5" y="73.3">Use specific 1% resister here for VREF</text>
<text x="130.3" y="74.7">5</text>
<text x="133.9" y="75.6">VREF</text>
<text x="165.1" y="75.6">SPI_MOSI</text>
<text x="175.5" y="74.7">39</text>
<text x="175.5" y="77.2">40</text>
<text x="190.1" y="73">C59</text>
<text x="192" y="75.6">SPI_MOSI</text>
<text x="197.9" y="73">12p</text>
<text x="85.4" y="79.4">R42</text>
<text x="85.7" y="81.9">11K 1%</text>
<text x="130.3" y="79.8">6</text>
<text x="133.9" y="80.6">VDDMS</text>
<text x="165.1" y="78.1">SPI_MISO</text>
<text x="166" y="80.6">SPI_CLK</text>
<text x="166.1" y="83.2">SPI_CSn</text>
<text x="175.5" y="82.3">24</text>
<text x="175.5" y="79.8">41</text>
<text x="192" y="78.1">SPI_MISO</text>
<text x="192" y="80.6">SPI_CLK</text>
<text x="192" y="83.2">SPI_CS</text>
<text x="224.5" y="81.8" transform="rotate(-90 224.5 81.8)">2</text>
<text x="225.4" y="79.5" transform="rotate(-90 225.4 79.5)">GND</text>
<text x="227.1" y="81.8" transform="rotate(-90 227.1 81.8)">5</text>
<text x="228" y="79.5" transform="rotate(-90 228 79.5)">GND</text>
<text x="248.2" y="78.1">GND</text>
<text x="10.3" y="85.7">B</text>
<text x="32.7" y="84.5">R39</text>
<text x="32.8" y="87">16k</text>
<text x="40.3" y="84.5">C35</text>
<text x="40.4" y="87">27p</text>
<text x="79.3" y="88.3">GND</text>
<text x="99.4" y="84.5">C48</text>
<text x="99.4" y="87">0u1</text>
<text x="108.3" y="84.5">C51</text>
<text x="108.3" y="87">0u1</text>
<text x="117.1" y="84.5">C54</text>
<text x="117.2" y="87">0u1</text>
<text x="129.8" y="89.9">10</text>
<text x="130.3" y="84.8">7</text>
<text x="133.9" y="85.7">VDDIF</text>
<text x="164.4" y="88.3">GPIO8/IRQ</text>
<text x="175.5" y="89.9">29</text>
<text x="175.5" y="87.4">45</text>
<text x="192" y="88.3">IRQ</text>
<text x="222.8" y="88.3">GND</text>
<text x="267.7" y="85.7">B</text>
<text x="36.5" y="93.3">C32</text>
<text x="36.6" y="95.9">1p2</text>
<text x="53.6" y="92.1">C36</text>
<text x="53.7" y="94.6">0u1</text>
<text x="94.6" y="93.3">GND</text>
<text x="103.4" y="93.3">GND</text>
<text x="112.3" y="93.3">GND</text>
<text x="130.3" y="95">9</text>
<text x="133.9" y="90.8">VDDSYN</text>
<text x="133.9" y="95.9">VDDCLK</text>
<text x="161" y="93.3">GPIO6/SPIPHA</text>
<text x="161.1" y="95.9">GPIO5/SPIPOL</text>
<text x="162.7" y="90.8">GPIO7/SYNC</text>
<text x="175.5" y="92.5">30</text>
<text x="175.5" y="95">33</text>
<text x="181.4" y="92.4">SPIPHA</text>
<text x="181.5" y="94.9">SPIPOL</text>
<text x="192" y="90.8">SYNC</text>
<text x="203.2" y="95.9">When choosing antenna, make sure it supports</text>
<text x="48.8" y="101">GND</text>
<text x="62.7" y="99.7">270R</text>
<text x="63.1" y="97.2">R41</text>
<text x="70.4" y="99.7">820p</text>
<text x="70.8" y="97.2">C42</text>
<text x="130.3" y="97.5">8</text>
<text x="133.9" y="98.4">CLKTUNE</text>
<text x="161.7" y="98.4">GPIO4/EXTPA</text>
<text x="161.8" y="101">GPIO3/TXLED</text>
<text x="175.5" y="97.5">34</text>
<text x="175.5" y="100.1">35</text>
<text x="181.2" y="100">LED_TX</text>
<text x="203.2" y="97.9">802.15.4 bands 1,2,3,4,5,7.</text>
<text x="203.2" y="100">(Freq. range 3GHz - 7GHz)</text>
<text x="30.5" y="107.6">RF Filter taken from datasheet</text>
<text x="67" y="106">C40</text>
<text x="84.1" y="106.1">C44</text>
<text x="129.8" y="102.6">11</text>
<text x="129.8" y="105.2">12</text>
<text x="133.9" y="103.5">VDDVCO</text>
<text x="133.9" y="106">VCOTUNE</text>
<text x="160.5" y="106">GPIO1/SFDLED</text>
<text x="161.6" y="103.5">GPIO2/RXLED</text>
<text x="175.5" y="102.6">36</text>
<text x="175.5" y="105.2">37</text>
<text x="175.5" y="107.7">38</text>
<text x="181" y="102.5">LED_RX</text>
<text x="203.2" y="104.8">Reccommended Antenna Choice:</text>
<text x="203.2" y="106.8">1. Antenna Breakout board for AH086M555003</text>
<text x="67.1" y="108.6">18p</text>
<text x="84.2" y="108.6">0u1</text>
<text x="129.8" y="110.2">20</text>
<text x="129.8" y="112.8">44</text>
<text x="133.9" y="111.1">VDDREG</text>
<text x="133.9" y="113.7">VDDDIG</text>
<text x="158.9" y="108.6">GPIO0/RXOKLED</text>
<text x="165.6" y="113.7">WAKEUP</text>
<text x="175.5" y="112.8">23</text>
<text x="192" y="113.7">WAKEUP</text>
<text x="203.2" y="108.9">2. TAOGLAS FXUWB20.07.0100C</text>
<text x="79.3" y="114.9">GND</text>
<text x="95.6" y="114.9">C46</text>
<text x="95.6" y="117.5">0u1</text>
<text x="104.4" y="114.9">C49</text>
<text x="104.5" y="117.5">0u1</text>
<text x="129.8" y="117.9">31</text>
<text x="133.9" y="118.7">VDDIO</text>
<text x="168.7" y="116.2">RSTN</text>
<text x="175.5" y="115.3">27</text>
<text x="192" y="116.2">RSTn</text>
<text x="58.4" y="120.3">RF Filter taken from datasheet</text>
<text x="90.7" y="123.8">GND</text>
<text x="99.6" y="123.8">GND</text>
<text x="110.8" y="120">C53</text>
<text x="110.8" y="122.6">0u1</text>
<text x="121" y="125.1">C57</text>
<text x="129.8" y="120.4">32</text>
<text x="129.8" y="122.9">42</text>
<text x="129.8" y="125.5">43</text>
<text x="133.9" y="121.3">VSSIO</text>
<text x="133.9" y="123.8">VDDIO</text>
<text x="163.7" y="123.8">TESTMODE</text>
<text x="167.4" y="121.3">EXTON</text>
<text x="175.5" y="120.4">21</text>
<text x="175.5" y="125.5">22</text>
<text x="175.5" y="122.9">46</text>
<text x="203.2" y="121.3">Warning: Do not pull Reset pin high. Use only open</text>
<text x="203.2" y="123.3">collector circuit. Reset pin asserted high can be</text>
<text x="203.2" y="125.4">used as an INIT state interrupt signal (Input only)</text>
<text x="121" y="127.6">0u1</text>
<text x="133.9" y="126.4">VSSIO</text>
<text x="164.6" y="126.4">FORCEON</text>
<text x="10.3" y="135.6">C</text>
<text x="106" y="134">GND</text>
<text x="116.1" y="134">GND</text>
<text x="154.3" y="135.4" transform="rotate(-90 154.3 135.4)">GND</text>
<text x="203.7" y="136.5">IRQ</text>
<text x="267.7" y="135.6">C</text>
<text x="133.8" y="139.1">DW1000</text>
<text x="153.4" y="139.4" transform="rotate(-90 153.4 139.4)">49</text>
<text x="213.7" y="140.3">R45</text>
<text x="214" y="142.9">10K DNP</text>
<text x="223.5" y="139.6">Populate only if using sleep</text>
<text x="223.5" y="141.6">modes to clamp IRQ during</text>
<text x="223.5" y="143.7">sleep state. Leave unpopulated</text>
<text x="151.7" y="146.7">GND</text>
<text x="179.6" y="146.7">GND</text>
<text x="208.9" y="149.2">GND</text>
<text x="223.5" y="145.7">if sleep is not used</text>
<text x="22.9" y="163.5">SPI Mode Selection</text>
<text x="57.1" y="167">For LPC55S69, due to the specific SPI</text>
<text x="109.2" y="163.5">UWB TX RX Led</text>
<text x="29.7" y="169.5">+3V3</text>
<text x="43.6" y="169.5">+3V3</text>
<text x="57.1" y="169.1">implementation, only SPIPOL=1 works</text>
<text x="57.1" y="171.1">with DW1000</text>
<text x="115.6" y="169.8">LED_TX</text>
<text x="127.2" y="172">D9</text>
<text x="134.6" y="169.8">LED_RX</text>
<text x="145.1" y="172">D10</text>
<text x="34.6" y="175.9">R38</text>
<text x="34.6" y="178.4">10K</text>
<text x="48.6" y="175.9">R40</text>
<text x="48.9" y="178.4">10K DNP</text>
<text x="127" y="174.6">LED_G</text>
<text x="127.3" y="179.7">R43</text>
<text x="144.8" y="174.6">LED_Y</text>
<text x="145.1" y="179.7">R44</text>
<text x="10.3" y="185.7">D</text>
<text x="24.1" y="181.3">SPIPHA</text>
<text x="38.1" y="181.3">SPIPOL</text>
<text x="57.1" y="184.8">SPI Phase or Polarity can be changed to 1</text>
<text x="127.4" y="182.2">270R</text>
<text x="145.2" y="182.2">270R</text>
<text x="267.7" y="185.7">D</text>
<text x="57.1" y="186.8">by setting the corresponding resistance.</text>
<text x="57.1" y="188.9">Default value (No Resistor set) is 0</text>
<text x="122.5" y="188.6">GND</text>
<text x="140.3" y="188.6">GND</text>
<text x="35" y="205.6">1</text>
<text x="85" y="205.6">2</text>
<text x="135" y="205.6">3</text>
<text x="185" y="205.6">4</text>
<text x="235" y="205.6">5</text>
</g>
</svg>
